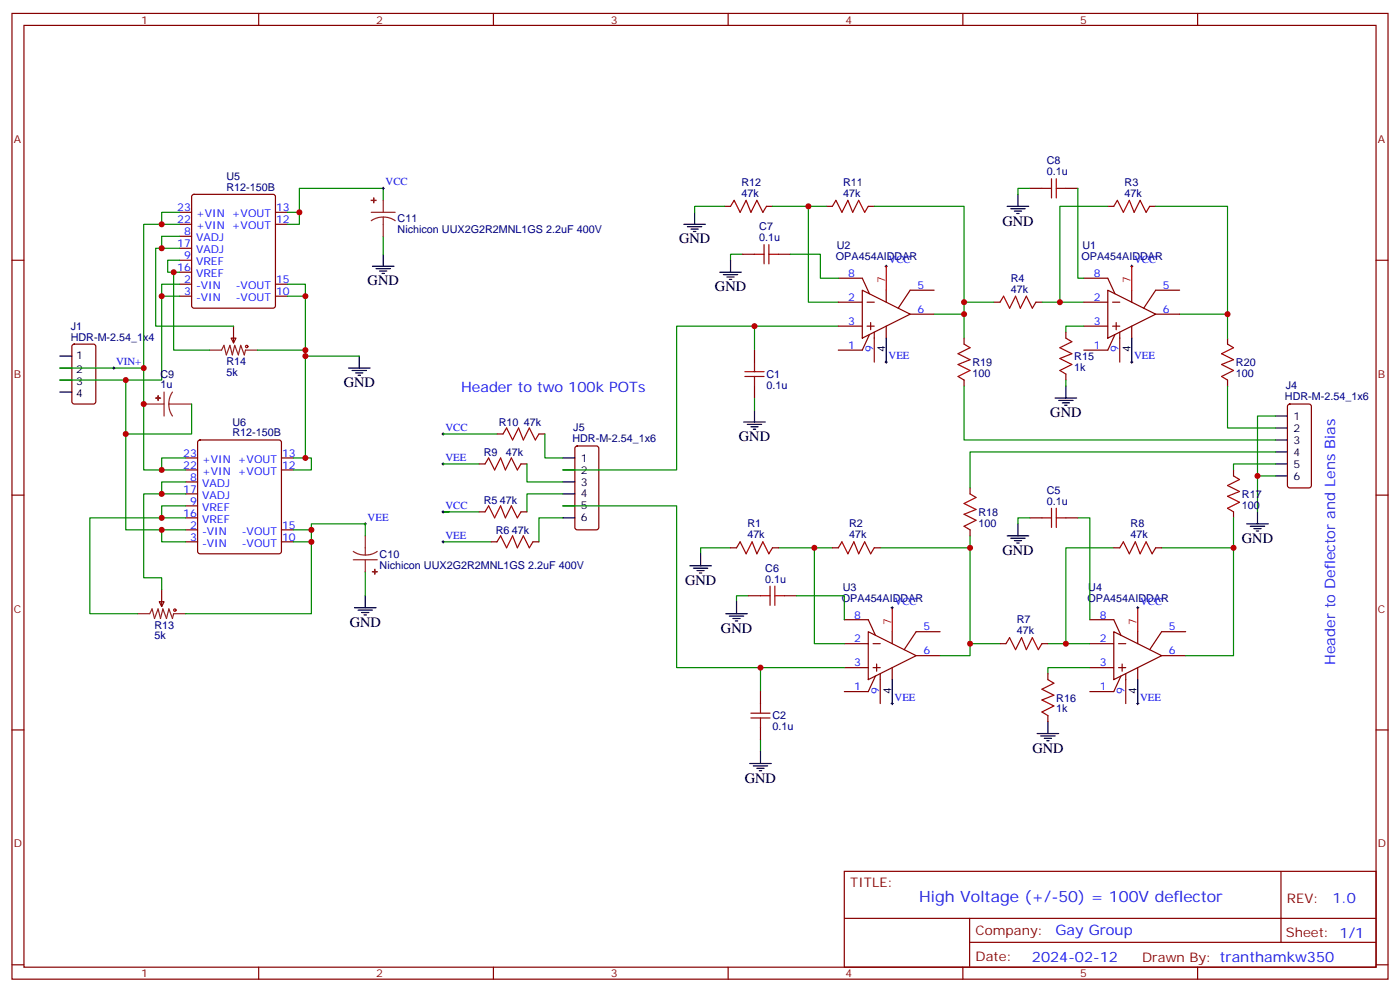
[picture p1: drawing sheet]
<svg xmlns="http://www.w3.org/2000/svg" width="412mm" height="292mm" viewBox="0 0 412 292" stroke-linecap="round" stroke-linejoin="round" font-family="sans-serif">
<g fill="none" stroke="#870000" stroke-width=".35">
<path d="M3.5 4h405.4v284.3h-405.4zM7.1 7.5h398.2v277.3h-398.2zM76.2 4v3.5M145.3 4v3.5M214.5 4v3.5M283.6 4v3.5M352.8 4v3.5M56.7 57.4l.4-.2h23.3l.5 .2 .2 .5v32.1l-.2 .5-.5 .2h-23.3l-.4-.2-.3-.5v-32.1zM303.4 55.5h3.5M314 55.5h3.5M3.5 76.6h3.6M52.9 76.6h3.5"/>
<path d="M52.9 69.6h3.5M52.9 73.1h3.5M52.9 66h3.5M52.9 62.5h3.5M81.1 66h3.6M81.1 62.5h3.6M213.4 60.7h1.8M218.7 74.9h3.5M225.8 60.7h1.7M229.3 74.9h3.5M243.4 60.7h1.8M255.8 60.7h1.7"/>
<path d="M326.3 60.7h1.8M338.7 60.7h1.7M405.3 76.6h3.6M52.9 83.7h3.5M52.9 87.2h3.5M52.9 80.2h3.5M68.1 99.6h1.4l-.7 1.4zM68.8 96v5M81.1 83.7h3.6M81.1 87.2h3.6M246.9 89h7.1M246.9 96h7.1"/>
<path d="M246.9 81.9h7.1l2.1 4.6M254 85.4l14.1 7.1-14.1 7.1zM255.4 89h2.1M255.4 96h2.1M256.1 98.5l-2.1 4.6h-7.1M256.5 95v2.1M257.5 97.8v8.8M261.1 85.4v3.6M261.1 96v3.6M268.1 92.5h7.1M275.2 85.4h-7.1l-3.5 5.3M284 99.6v1.7"/>
<path d="M292.8 89h1.8M305.2 89h1.7M314 97.8v1.8M319.3 89h7M319.3 96h7M319.3 81.9h7l2.1 4.6M326.3 85.4l14.1 7.1-14.1 7.1zM327.7 89h2.1M327.7 96h2.1M328.4 98.5l-2.1 4.6h-7M328.8 95v2.1M329.8 97.8v8.8"/>
<path d="M333.4 85.4v3.6M333.4 96v3.6M340.4 92.5h7.1M347.5 85.4h-7.1l-3.5 5.3M361.6 99.6v1.7M21.4 101.5l.5-.2h5.6l.7 .4v16.6l-.4 .6-5.9 .1-.7-.5v-16.5zM222.2 103.1v3.5M222.2 113.7v3.5M284 111.9v1.8M314 110.1v1.8M361.6 111.9v1.8M379.5 119.2l.4-.2h5.7l.6 .4 .1 23.5-.5 .7-5.9 .1-.6-.5-.1-23.5z"/>
<path d="M54.7 138.4h3.5M54.7 134.8h3.5M58.4 129.7l.5-.2h23.3l.5 .2 .2 .5v32.1l-.2 .5-.5 .3h-23.3l-.5-.3-.2-.5v-32.1zM82.9 138.4h3.5M82.9 134.8h3.5M141.1 136.6h1.8M146.4 127.8h1.8M153.5 136.6h1.7M158.7 127.8h1.8M169.6 131.5l.4-.2h5.7l.6 .4 .1 23.6-.5 .6-5.9 .1-.6-.5-.1-23.5zM363.4 138.4v1.7M3.5 145.8h3.6"/>
<path d="M54.7 159.5h3.5M54.7 152.5h3.5M54.7 156h3.5M54.7 141.9h3.5M54.7 145.4h3.5M54.7 148.9h3.5M82.9 159.5h3.5M82.9 156h3.5M141.1 150.7h1.8M144.6 159.5h1.8M153.5 150.7h1.7M157 159.5h1.7"/>
<path d="M285.8 143.7v1.7M285.8 156v1.8M303.4 152.5h3.5M314 152.5h3.5M363.4 150.7v1.8M405.3 145.8h3.6M46.9 177.2h1.4l-.7 1.4zM47.6 173.6v5M215.2 161.3h1.8M220.5 175.4h3.5M227.5 161.3h1.8M231.1 175.4h3.5"/>
<path d="M245.2 161.3h1.7M257.5 161.3h1.8M328.1 161.3h1.7M340.4 161.3h1.8M248.7 189.5h7.1M248.7 196.6h7.1M248.7 182.5h7.1l2.1 4.5M255.8 186l14.1 7-14.1 7.1zM257.2 189.5h2.1M257.2 196.6h2.1M257.9 199l-2.1 4.6h-7.1M258.2 195.5v2.1"/>
<path d="M259.3 198.3v8.9M262.8 186v3.5M262.8 196.6v3.5M269.9 193h7M276.9 186h-7l-3.6 5.3M294.6 189.5h1.7M306.9 189.5h1.8M308.7 198.3v1.8M321 189.5h7.1M321 196.6h7.1M321 182.5h7.1l2.1 4.5M328.1 186l14.1 7-14.1 7.1z"/>
<path d="M329.5 189.5h2.1M329.5 196.6h2.1M330.2 199l-2.1 4.6h-7.1M330.6 195.5v2.1M331.6 198.3v8.9M335.1 186v3.5M335.1 196.6v3.5M342.2 193h7M349.2 186h-7l-3.5 5.3M3.5 214.9h3.6M224 203.6v3.6M224 214.2v3.5"/>
<path d="M308.7 210.7v1.7M405.3 214.9h3.6M248.7 256.5h156.6v28.3h-156.6zM377.3 256.6v20.8M248.7 270.4h156.5M285.6 277.4h119.6M285.6 270.4v14.1M3.5 284.1h3.6M76.2 284.8v3.5M145.3 284.8v3.5M214.5 284.8v3.5M283.6 284.8v3.5"/>
<path d="M352.8 284.8v3.5M405.3 284.1h3.6"/>
</g>
<g fill="none" stroke="#000" stroke-width=".35">
<path d="M299.9 57.2v3.5M109.7 78.4h6.4M110.8 79.1h4.2M111.8 79.8h2.1M112.9 74.9v3.5M201.4 66h6.4M202.5 66.7h4.2M203.6 67.5h2.1M204.3 68.2h.7M204.6 62.5v3.5M215.2 76.6v3.6M296.7 60.7h6.3"/>
<path d="M297.7 61.5h4.3M298.8 62.2h2.1M299.5 62.9h.7M112.5 80.5h.7M212 80.2h6.4M213.1 80.9h4.2M214.1 81.6h2.2M214.8 82.3h.7M261.1 99.6v7M333.4 99.6v7M17.6 104.8h3.6M17.6 108.4h3.6"/>
<path d="M17.6 111.9h3.6M17.6 115.4h3.6M102.7 108.4h6.3M103.7 109.1h4.2M104.8 109.8h2.1M105.5 110.5h.7M105.8 104.8v3.6M310.8 117.2h6.3M311.9 117.9h4.2M312.9 118.6h2.1M313.6 119.3h.7M314 113.7v3.5"/>
<path d="M165.8 134.8h3.5M165.8 138.4h3.5M219.1 124.2h6.3M220.1 125h4.3M221.2 125.7h2.1M221.9 126.4h.7M222.2 120.7v3.5M375.7 122.5h3.5M375.7 126h3.5M375.7 129.5h3.5M375.7 133.1h3.5M375.7 136.6h3.5"/>
<path d="M165.8 141.9h3.5M165.8 145.4h3.5M165.8 148.9h3.5M165.8 152.5h3.5M296.7 157.8h6.3M297.7 158.5h4.3M298.8 159.2h2.1M299.5 159.9h.7M299.9 154.2v3.6M367.2 154.2h6.4M368.3 154.9h4.2M369.4 155.6h2.1"/>
<path d="M370.1 156.4h.7M370.4 150.7v3.5M375.7 140.1h3.5M104.4 178.9h6.4M105.5 179.6h4.2M107.6 175.4v3.5M203.2 166.6h6.3M204.3 167.3h4.2M205.3 168h2.1M206 168.7h.7M206.4 163.1v3.5M217 177.2v3.5"/>
<path d="M106.5 180.3h2.2M107.2 181h.7M213.8 180.7h6.3M214.8 181.4h4.3M215.9 182.1h2.1M216.6 182.8h.7M262.8 200.1v7.1M305.5 216h6.4M306.6 216.7h4.2M307.6 217.4h2.1M308.3 218.1h.7M308.7 212.4v3.6"/>
<path d="M335.1 200.1v7.1M220.8 224.8h6.4M221.9 225.5h4.2M223 226.2h2.1M223.7 226.9h.7M224 221.3v3.5"/>
</g>
<path d="M261.1 78.4v7M333.4 78.4v7M262.8 178.9v7.1M335.1 178.9v7.1" fill="none" stroke="#f00" stroke-width=".35"/>
<g fill="none" stroke="#008700" stroke-width=".35">
<path d="M112.9 59v-3.5h-24.7v7M303.4 55.5h-3.5v1.7M317.5 55.5v26.4h1.8M47.6 66h-5.3v42.4h-24.7M47.6 73.1h-1.7v22.9h22.9M52.9 62.5h-5.3v3.5h5.3M52.9 69.6h-5.3v3.5h5.3M52.9 76.6h-3.5v3.6h3.5M84.7 62.5h3.5v3.5h-3.5M112.9 69.6v5.3M213.4 60.7h-8.8v1.8M218.7 74.9h-3.5v1.7"/>
<path d="M227.5 60.7h15.9M232.8 74.9h8.9v7h5.2M238.1 60.7v28.3h8.8M257.5 60.7h26.5v31.8h-8.8M326.3 60.7h-14.1v28.3M340.4 60.7h21.2v31.8h-14.1M47.6 87.2v24.7h-30M51.2 80.2v22.9h10.5M52.9 83.7h-5.3v3.5h5.3M84.7 83.7h5.3v3.5h-5.3M90 87.2v15.9h-14.2M222.2 96h-22.9v42.4h-33.5"/>
<path d="M246.9 96h-24.7v7.1M284 89h8.8M284 92.5v7.1M306.9 89h12.4M319.3 96h-5.3v1.8M361.6 92.5v7.1M37 111.9v44.1h10.6M42.3 108.4v30h5.3M56.4 119v8.8h-19.4M90 103.1v1.7h15.8M90 104.8v30M222.2 117.2v3.5"/>
<path d="M284 113.7v15.8h91.7M314 111.9v1.8M361.6 113.7v12.3h14.1M54.7 134.8h-7.1v3.6h7.1M86.4 134.8h5.3v3.6h-5.3M130.5 136.6h10.6M130.5 127.8h15.9M155.2 136.6v5.3h10.6M160.5 127.8v7h5.3M375.7 122.5h-5.3v28.2M375.7 136.6h-12.3v1.8M375.7 133.1h-89.9v10.6"/>
<path d="M47.6 152.5h-21.1v28.2h14.1M47.6 145.4h-5.3v24.7h5.3v3.5M54.7 156h-7.1v3.5h7.1M54.7 141.9h-7.1v3.5h7.1M54.7 148.9h-7.1v3.6h7.1M86.4 156h5.3v3.5h-5.3M91.7 159.5v21.2h-37M91.7 156v-1.8h15.9v3.6M130.5 159.5h14.1M132.3 150.7h-1.8h10.6M165.8 152.5h-7.1v7M165.8 145.4h-10.6v5.3"/>
<path d="M165.8 148.9h33.5v47.7h24.7M285.8 157.8v3.5M303.4 152.5h-3.5v1.7M317.5 152.5h3.5v30M363.4 152.5v8.8M370.4 140.1h5.3M107.6 168.3v7.1M215.2 161.3h-8.8v1.8M220.5 175.4h-3.5v1.8M229.3 161.3h15.9M234.6 175.4h14.1v7.1M239.9 161.3v28.2h8.8"/>
<path d="M259.3 161.3h26.5v31.7h-8.9M328.1 161.3h-14.1v28.2M342.2 161.3h21.2v31.7h-14.2M248.7 196.6h-24.7v7M285.8 189.5h8.8M308.7 189.5h12.3M321 196.6h-12.3v1.7M224 217.7v3.6"/>
</g>
<g fill="none" stroke="#000" stroke-width=".29">
<path d="M112.5 55.5h.7M112.9 55.1v.7M260.7 78.4h.7M261.1 78v.7M333 78.4h.7M333.4 78v.7M33.2 108.4h.7M33.5 108v.7M260.7 106.6h.7M261.1 106.3v.7M333 106.6h.7M333.4 106.3v.7"/>
<path d="M130.2 127.8h.7M130.2 136.6h.7M130.5 127.4v.7M130.5 136.2v.7M107.2 154.2h.7M107.6 153.9v.7M130.2 159.5h.7M130.2 150.7h.7M130.5 150.4v.7M130.5 159.2v.7M262.5 178.9h.7M262.8 178.6v.7"/>
<path d="M334.8 178.9h.7M335.1 178.6v.7M262.5 207.2h.7M262.8 206.8v.7M334.8 207.2h.7M335.1 206.8v.7"/>
</g>
<g fill="none" stroke="#a10000" stroke-width=".35">
<path d="M306.9 55.5h2.8M309.7 52.6v5.7M311.1 52.6v5.7M311.1 55.5h2.9M215.2 60.7l1.1-1.7 1.7 3.5 1.8-3.5 1.4 3.5 1.8-3.5 1.7 3.5 1.1-1.8M222.2 74.9h2.9M225.1 72v5.7M226.5 74.9h2.8M226.5 72v5.7M245.2 60.7l1-1.7 1.8 3.5 1.8-3.5 1.4 3.5 1.7-3.5 1.8 3.5 1.1-1.8M328.1 60.7l1-1.7 1.8 3.5 1.8-3.5 1.4 3.5 1.7-3.5 1.8 3.5 1.1-1.8M294.6 89l1-1.8 1.8 3.5 1.8-3.5 1.4 3.5 1.7-3.5 1.8 3.5 1.1-1.7"/>
<path d="M314 99.6l1.7 1-3.5 1.8 3.5 1.7-3.5 1.5 3.5 1.7-3.5 1.8 1.8 1M219.4 110.8h5.7M219.4 109.4h5.7M222.2 106.6v2.8M222.2 110.8v2.9M284 101.3l1.8 1.1-3.6 1.7 3.6 1.8-3.6 1.4 3.6 1.8-3.6 1.7 1.8 1.1M361.6 101.3l1.8 1.1-3.6 1.7 3.6 1.8-3.6 1.4 3.6 1.8-3.6 1.7 1.8 1.1M142.9 136.6l1-1.8 1.8 3.6 1.8-3.6 1.4 3.6 1.7-3.6 1.8 3.6 1.1-1.8M148.2 127.8l1-1.8 1.8 3.5 1.8-3.5 1.4 3.5 1.7-3.5 1.8 3.5 1-1.7M142.9 150.7l1-1.8 1.8 3.6 1.8-3.6 1.4 3.6 1.7-3.6 1.8 3.6 1.1-1.8M146.4 159.5l1.1-1.7 1.7 3.5 1.8-3.5 1.4 3.5 1.8-3.5 1.7 3.5 1.1-1.8M285.8 145.4l1.7 1.1-3.5 1.7 3.5 1.8-3.5 1.4 3.5 1.8-3.5 1.7 1.8 1.1"/>
<path d="M306.9 152.5h2.8M309.7 149.6v5.7M311.1 152.5h2.9M311.1 149.6v5.7M363.4 140.1l1.7 1.1-3.5 1.7 3.5 1.8-3.5 1.4 3.5 1.8-3.5 1.7 1.8 1.1M217 161.3l1-1.8 1.8 3.6 1.7-3.6 1.5 3.6 1.7-3.6 1.8 3.6 1-1.8M224 175.4h2.8M226.8 172.6v5.6M228.2 175.4h2.9M228.2 172.6v5.6M246.9 161.3l1.1-1.8 1.8 3.6 1.7-3.6 1.4 3.6 1.8-3.6 1.8 3.6 1-1.8M329.8 161.3l1.1-1.8 1.8 3.6 1.7-3.6 1.4 3.6 1.8-3.6 1.8 3.6 1-1.8"/>
<path d="M296.3 189.5l1.1-1.8 1.8 3.6 1.7-3.6 1.4 3.6 1.8-3.6 1.8 3.6 1-1.8M221.2 211.4h5.6M221.2 210h5.6M224 207.2v2.8M224 211.4v2.8M308.7 200.1l1.7 1.1-3.5 1.7 3.5 1.8-3.5 1.4 3.5 1.8-3.5 1.7 1.8 1.1"/>
<circle cx="72.7" cy="102" r=".35"/>
<circle cx="51.5" cy="179.6" r=".35"/>
</g>
<g fill="none" stroke="#8c2424" stroke-width=".35">
<path d="M112.9 59v3.5M109.4 62.5h7M112.9 63.9l1.8 .3 1.7 .8M112.9 63.9l-1.9 .3-1.6 .8M112.9 63.9v5.7M42.3 119h6M48.3 115.4v7.1M49.7 119l.3 1.8 .8 1.7M49.7 119h6.7M50.8 115.4l-.8 1.7-.3 1.9M61.7 103.1h3.6l.7-1.4 .7 2.8 1-2.8 .7 2.8 .7-2.8 1.1 2.8 .7-2.8 1.1 2.8 .3-1.4h3.5M107.6 157.8v5.6"/>
<path d="M104.1 162.3l1.6 .9 1.9 .2M104.1 164.8h7M107.6 164.8v3.5M111.1 162.3l-1.7 .9-1.8 .2M40.6 180.7h3.5l.7-1.4 .7 2.8 1.1-2.8 .7 2.8 .7-2.8 1 2.8 .7-2.8 1.1 2.8 .4-1.4h3.5"/>
</g>
<g fill="#8c2424" stroke="#8c2424" stroke-width=".35">
<path d="M46.6 116.5v1.4z"/>
<path d="M45.9 117.2h1.4z"/>
<path d="M109.7 168.3h1.4z"/>
<path d="M110.4 167.6v1.5z"/>
<path d="M109.4 59h1.4z"/>
<path d="M110.1 58.3v1.4z"/>
</g>
<g fill="#c00">
<circle cx="239.9" cy="161.3" r=".88"/>
<circle cx="314" cy="189.5" r=".88"/>
<circle cx="285.8" cy="189.5" r=".88"/>
<circle cx="284" cy="89" r=".88"/>
<circle cx="312.2" cy="89" r=".88"/>
<circle cx="238.1" cy="60.7" r=".88"/>
<circle cx="370.4" cy="140.1" r=".88"/>
<circle cx="222.3" cy="96" r=".88"/>
<circle cx="224" cy="196.6" r=".88"/>
<circle cx="47.6" cy="87.2" r=".88"/>
<circle cx="47.6" cy="66" r=".88"/>
<circle cx="47.6" cy="138.4" r=".88"/>
<circle cx="42.3" cy="108.4" r=".88"/>
<circle cx="47.6" cy="156" r=".88"/>
<circle cx="37" cy="111.9" r=".88"/>
<circle cx="91.7" cy="159.5" r=".88"/>
<circle cx="47.6" cy="152.5" r=".88"/>
<circle cx="47.6" cy="145.4" r=".88"/>
<circle cx="90" cy="87.2" r=".88"/>
<circle cx="51.2" cy="80.2" r=".88"/>
<circle cx="47.6" cy="73.1" r=".88"/>
<circle cx="90" cy="103.1" r=".88"/>
<circle cx="90" cy="104.8" r=".88"/>
<circle cx="90" cy="134.8" r=".88"/>
<circle cx="88.2" cy="62.5" r=".88"/>
<circle cx="42.3" cy="119" r=".88"/>
<circle cx="37" cy="127.8" r=".88"/>
<circle cx="363.4" cy="161.3" r=".88"/>
<circle cx="285.8" cy="161.3" r=".88"/>
<circle cx="284" cy="92.5" r=".88"/>
<circle cx="361.6" cy="92.5" r=".88"/>
<circle cx="91.7" cy="156" r=".88"/>
</g>
<text font-size="4.6" fill="#00f" x="270.8" y="265.6">High Voltage (+/-50) = 100V deflector</text>
<g font-size="4.2">
<text x="200" y="71.7">GND</text>
<text x="295.3" y="66.4">GND</text>
<text x="108.3" y="84">GND</text>
<text x="210.6" y="85.8">GND</text>
<text x="101.2" y="114">GND</text>
<text x="309.4" y="122.8">GND</text>
<text x="217.7" y="129.9">GND</text>
<text x="365.8" y="159.9">GND</text>
<text x="295.3" y="163.4">GND</text>
<text x="201.8" y="172.2">GND</text>
<text x="103" y="184.6">GND</text>
<text x="212.4" y="186.3">GND</text>
<text x="304.1" y="221.6">GND</text>
<text x="219.4" y="230.4">GND</text>
</g>
<g font-size="4.2" fill="#00f">
<text x="135.8" y="115.4">Header to two 100k POTs</text>
<text x="393.3" y="195.8" transform="rotate(-90 393.3 195.8)">Header to Deflector and Lens Bias</text>
<text x="392.5" y="265.8">1.0</text>
<text x="310.9" y="275.4">Gay Group</text>
<text x="304" y="283.2">2024-02-12</text>
</g>
<g font-size="3.9" fill="#800">
<text x="250.5" y="261.1">TITLE:</text>
<text x="379.1" y="265.8">REV:</text>
<text x="287.4" y="275.3">Company:</text>
<text x="378.7" y="275.9">Sheet: 1/1</text>
<text x="287.4" y="283">Date:</text>
<text x="336.4" y="283.1">Drawn By: tranthamkw350</text>
</g>
<g font-size="3.2" fill="#800">
<text x="41.6" y="6.9">1</text>
<text x="110.8" y="6.9">2</text>
<text x="179.9" y="6.9">3</text>
<text x="249.1" y="6.9">4</text>
<text x="318.2" y="6.9">5</text>
<text x="4.1" y="42.1">A</text>
<text x="405.9" y="42.1">A</text>
<text x="4.1" y="111.2">B</text>
<text x="405.9" y="111.2">B</text>
<text x="4.1" y="180.3">C</text>
<text x="405.9" y="180.3">C</text>
<text x="4.1" y="249.5">D</text>
<text x="405.9" y="249.5">D</text>
<text x="41.6" y="287.8">1</text>
<text x="110.8" y="287.8">2</text>
<text x="179.9" y="287.8">3</text>
<text x="249.1" y="287.8">4</text>
<text x="318.2" y="287.8">5</text>
</g>
<g font-size="3.2" fill="#000080">
<text x="66.7" y="53">U5</text>
<text x="308.3" y="51.6">0.1u</text>
<text x="308.3" y="48.4">C8</text>
<text x="66.7" y="56.2">R12-150B</text>
<text x="218.4" y="57.9">47k</text>
<text x="218.4" y="54.7">R12</text>
<text x="248.4" y="57.9">47k</text>
<text x="248.4" y="54.7">R11</text>
<text x="331.3" y="57.9">47k</text>
<text x="331.3" y="54.7">R3</text>
<text x="117.1" y="65.3">C11</text>
<text x="117.1" y="68.5">Nichicon UUX2G2R2MNL1GS 2.2uF 400V</text>
<text x="223.7" y="71">0.1u</text>
<text x="223.7" y="67.8">C7</text>
<text x="246.2" y="76.6">OPA454AIDDAR</text>
<text x="246.5" y="73.4">U2</text>
<text x="318.6" y="76.6">OPA454AIDDAR</text>
<text x="318.8" y="73.4">U1</text>
<text x="297.8" y="82.9">R4</text>
<text x="297.8" y="86.1">47k</text>
<text x="20.8" y="100.3">HDR-M-2.54_1x4</text>
<text x="20.8" y="97.1">J1</text>
<text x="66.7" y="107.5">R14</text>
<text x="286.5" y="107.8">R19</text>
<text x="316.4" y="106">R15</text>
<text x="364.1" y="107.8">R20</text>
<text x="47.3" y="111.2">C9</text>
<text x="66.7" y="110.7">5k</text>
<text x="225.8" y="111.3">C1</text>
<text x="286.5" y="111">100</text>
<text x="316.4" y="109.2">1k</text>
<text x="364.1" y="111">100</text>
<text x="47.3" y="114.4">1u</text>
<text x="225.8" y="114.5">0.1u</text>
<text x="378.5" y="117.9">HDR-M-2.54_1x6</text>
<text x="378.8" y="114.6">J4</text>
<text x="68.4" y="125.3">U6</text>
<text x="146.9" y="125.4">R10</text>
<text x="154.3" y="125.4">47k</text>
<text x="68.4" y="128.5">R12-150B</text>
<text x="168.6" y="130.2">HDR-M-2.54_1x6</text>
<text x="168.9" y="127">J5</text>
<text x="142.5" y="134.2">R9</text>
<text x="149" y="134.2">47k</text>
<text x="142.5" y="148.3">R5</text>
<text x="147.3" y="148.3">47k</text>
<text x="308.3" y="148.6">0.1u</text>
<text x="308.3" y="145.4">C5</text>
<text x="365.8" y="149.8">100</text>
<text x="365.8" y="146.6">R17</text>
<text x="220.1" y="155.2">R1</text>
<text x="250.1" y="155.2">R2</text>
<text x="288.2" y="155.1">100</text>
<text x="288.2" y="151.9">R18</text>
<text x="333" y="155.2">R8</text>
<text x="146.1" y="157.1">R6</text>
<text x="150.8" y="157.1">47k</text>
<text x="220.1" y="158.5">47k</text>
<text x="250.1" y="158.5">47k</text>
<text x="333" y="158.5">47k</text>
<text x="111.8" y="167.4">Nichicon UUX2G2R2MNL1GS 2.2uF 400V</text>
<text x="111.8" y="164.3">C10</text>
<text x="225.4" y="171.5">0.1u</text>
<text x="225.4" y="168.3">C6</text>
<text x="248.3" y="173.9">U3</text>
<text x="320.6" y="173.9">U4</text>
<text x="248" y="177.2">OPA454AIDDAR</text>
<text x="320.3" y="177.2">OPA454AIDDAR</text>
<text x="45.5" y="185.1">R13</text>
<text x="299.5" y="183.5">R7</text>
<text x="45.5" y="188.3">5k</text>
<text x="299.5" y="186.7">47k</text>
<text x="311.1" y="209.7">1k</text>
<text x="311.1" y="206.6">R16</text>
<text x="227.5" y="215">0.1u</text>
<text x="227.5" y="211.8">C2</text>
</g>
<g font-size="3.2" fill="#00f">
<text x="113.6" y="54.6">VCC</text>
<text x="52.2" y="65.7">22</text>
<text x="52.2" y="62.2">23</text>
<text x="57.7" y="63.9">+VIN +VOUT</text>
<text x="81.3" y="65.7">12</text>
<text x="81.3" y="62.2">13</text>
<text x="54.3" y="69.2">8</text>
<text x="57.7" y="71">VADJ</text>
<text x="57.7" y="67.5">+VIN +VOUT</text>
<text x="52.2" y="72.7">17</text>
<text x="54.3" y="76.3">9</text>
<text x="57.7" y="74.5">VADJ</text>
<text x="261.8" y="77.5">VCC</text>
<text x="334.1" y="77.5">VCC</text>
<text x="52.2" y="79.8">16</text>
<text x="54.3" y="83.3">2</text>
<text x="57.7" y="78">VREF</text>
<text x="57.7" y="81.6">VREF</text>
<text x="81.3" y="83.3">15</text>
<text x="249.9" y="81.6">8</text>
<text x="322.2" y="81.6">8</text>
<text x="54.3" y="86.9">3</text>
<text x="57.7" y="85.1">-VIN</text>
<text x="57.7" y="88.6">-VIN</text>
<text x="69.4" y="88.6">-VOUT</text>
<text x="69.4" y="85.1">-VOUT</text>
<text x="81.3" y="86.9">10</text>
<text x="249.9" y="88.6">2</text>
<text x="270.2" y="85.1">5</text>
<text x="322.2" y="88.6">2</text>
<text x="342.5" y="85.1">5</text>
<text x="249.9" y="95.7">3</text>
<text x="270.2" y="92.1">6</text>
<text x="322.2" y="95.7">3</text>
<text x="342.5" y="92.1">6</text>
<text x="34.2" y="107.5">VIN+</text>
<text x="249.9" y="102.7">1</text>
<text x="257.2" y="103.7" transform="rotate(-90 257.2 103.7)">9</text>
<text x="261.8" y="105.7">VEE</text>
<text x="322.2" y="102.7">1</text>
<text x="329.5" y="103.7" transform="rotate(-90 329.5 103.7)">9</text>
<text x="334.1" y="105.7">VEE</text>
<text x="131.2" y="126.9">VCC</text>
<text x="54" y="134.5">23</text>
<text x="59.5" y="136.2">+VIN +VOUT</text>
<text x="83.1" y="134.5">13</text>
<text x="131.2" y="135.7">VEE</text>
<text x="54" y="138">22</text>
<text x="56" y="141.5">8</text>
<text x="59.5" y="143.3">VADJ</text>
<text x="59.5" y="139.8">+VIN +VOUT</text>
<text x="83.1" y="138">12</text>
<text x="54" y="145.1">17</text>
<text x="56" y="148.6">9</text>
<text x="59.5" y="146.8">VADJ</text>
<text x="131.2" y="149.8">VCC</text>
<text x="54" y="152.1">16</text>
<text x="56" y="155.6">2</text>
<text x="59.5" y="150.4">VREF</text>
<text x="59.5" y="153.9">VREF</text>
<text x="83.1" y="155.6">15</text>
<text x="108.3" y="153.4">VEE</text>
<text x="56" y="159.2">3</text>
<text x="59.5" y="157.4">-VIN</text>
<text x="59.5" y="160.9">-VIN</text>
<text x="71.2" y="160.9">-VOUT</text>
<text x="71.2" y="157.4">-VOUT</text>
<text x="83.1" y="159.2">10</text>
<text x="131.2" y="158.6">VEE</text>
<text x="263.5" y="178">VCC</text>
<text x="335.8" y="178">VCC</text>
<text x="251.6" y="182.1">8</text>
<text x="272" y="185.6">5</text>
<text x="323.9" y="182.1">8</text>
<text x="344.3" y="185.6">5</text>
<text x="251.6" y="189.2">2</text>
<text x="323.9" y="189.2">2</text>
<text x="251.6" y="196.2">3</text>
<text x="272" y="192.7">6</text>
<text x="323.9" y="196.2">3</text>
<text x="344.3" y="192.7">6</text>
<text x="251.6" y="203.3">1</text>
<text x="323.9" y="203.3">1</text>
<text x="258.9" y="204.2" transform="rotate(-90 258.9 204.2)">9</text>
<text x="263.5" y="206.3">VEE</text>
<text x="331.3" y="204.2" transform="rotate(-90 331.3 204.2)">9</text>
<text x="335.8" y="206.3">VEE</text>
</g>
<g font-size="3.2" fill="#f00">
<text x="260.7" y="83.3" transform="rotate(-90 260.7 83.3)">7</text>
<text x="333" y="83.3" transform="rotate(-90 333 83.3)">7</text>
<text x="262.5" y="183.9" transform="rotate(-90 262.5 183.9)">7</text>
<text x="334.8" y="183.9" transform="rotate(-90 334.8 183.9)">7</text>
</g>
<g font-size="3.2">
<text x="22.5" y="105.6">1</text>
<text x="260.7" y="103.7" transform="rotate(-90 260.7 103.7)">4</text>
<text x="333" y="103.7" transform="rotate(-90 333 103.7)">4</text>
<text x="22.5" y="109.8">2</text>
<text x="22.5" y="113.3">3</text>
<text x="22.5" y="116.8">4</text>
<text x="381" y="123.5">1</text>
<text x="381" y="127.1">2</text>
<text x="381" y="130.6">3</text>
<text x="171.1" y="135.9">1</text>
<text x="381" y="134.1">4</text>
<text x="381" y="137.7">5</text>
<text x="171.1" y="139.4">2</text>
<text x="171.1" y="142.9">3</text>
<text x="381" y="141.2">6</text>
<text x="171.1" y="146.5">4</text>
<text x="171.1" y="150">5</text>
<text x="171.1" y="153.5">6</text>
<text x="262.5" y="204.2" transform="rotate(-90 262.5 204.2)">4</text>
<text x="334.8" y="204.2" transform="rotate(-90 334.8 204.2)">4</text>
</g>
</svg>
